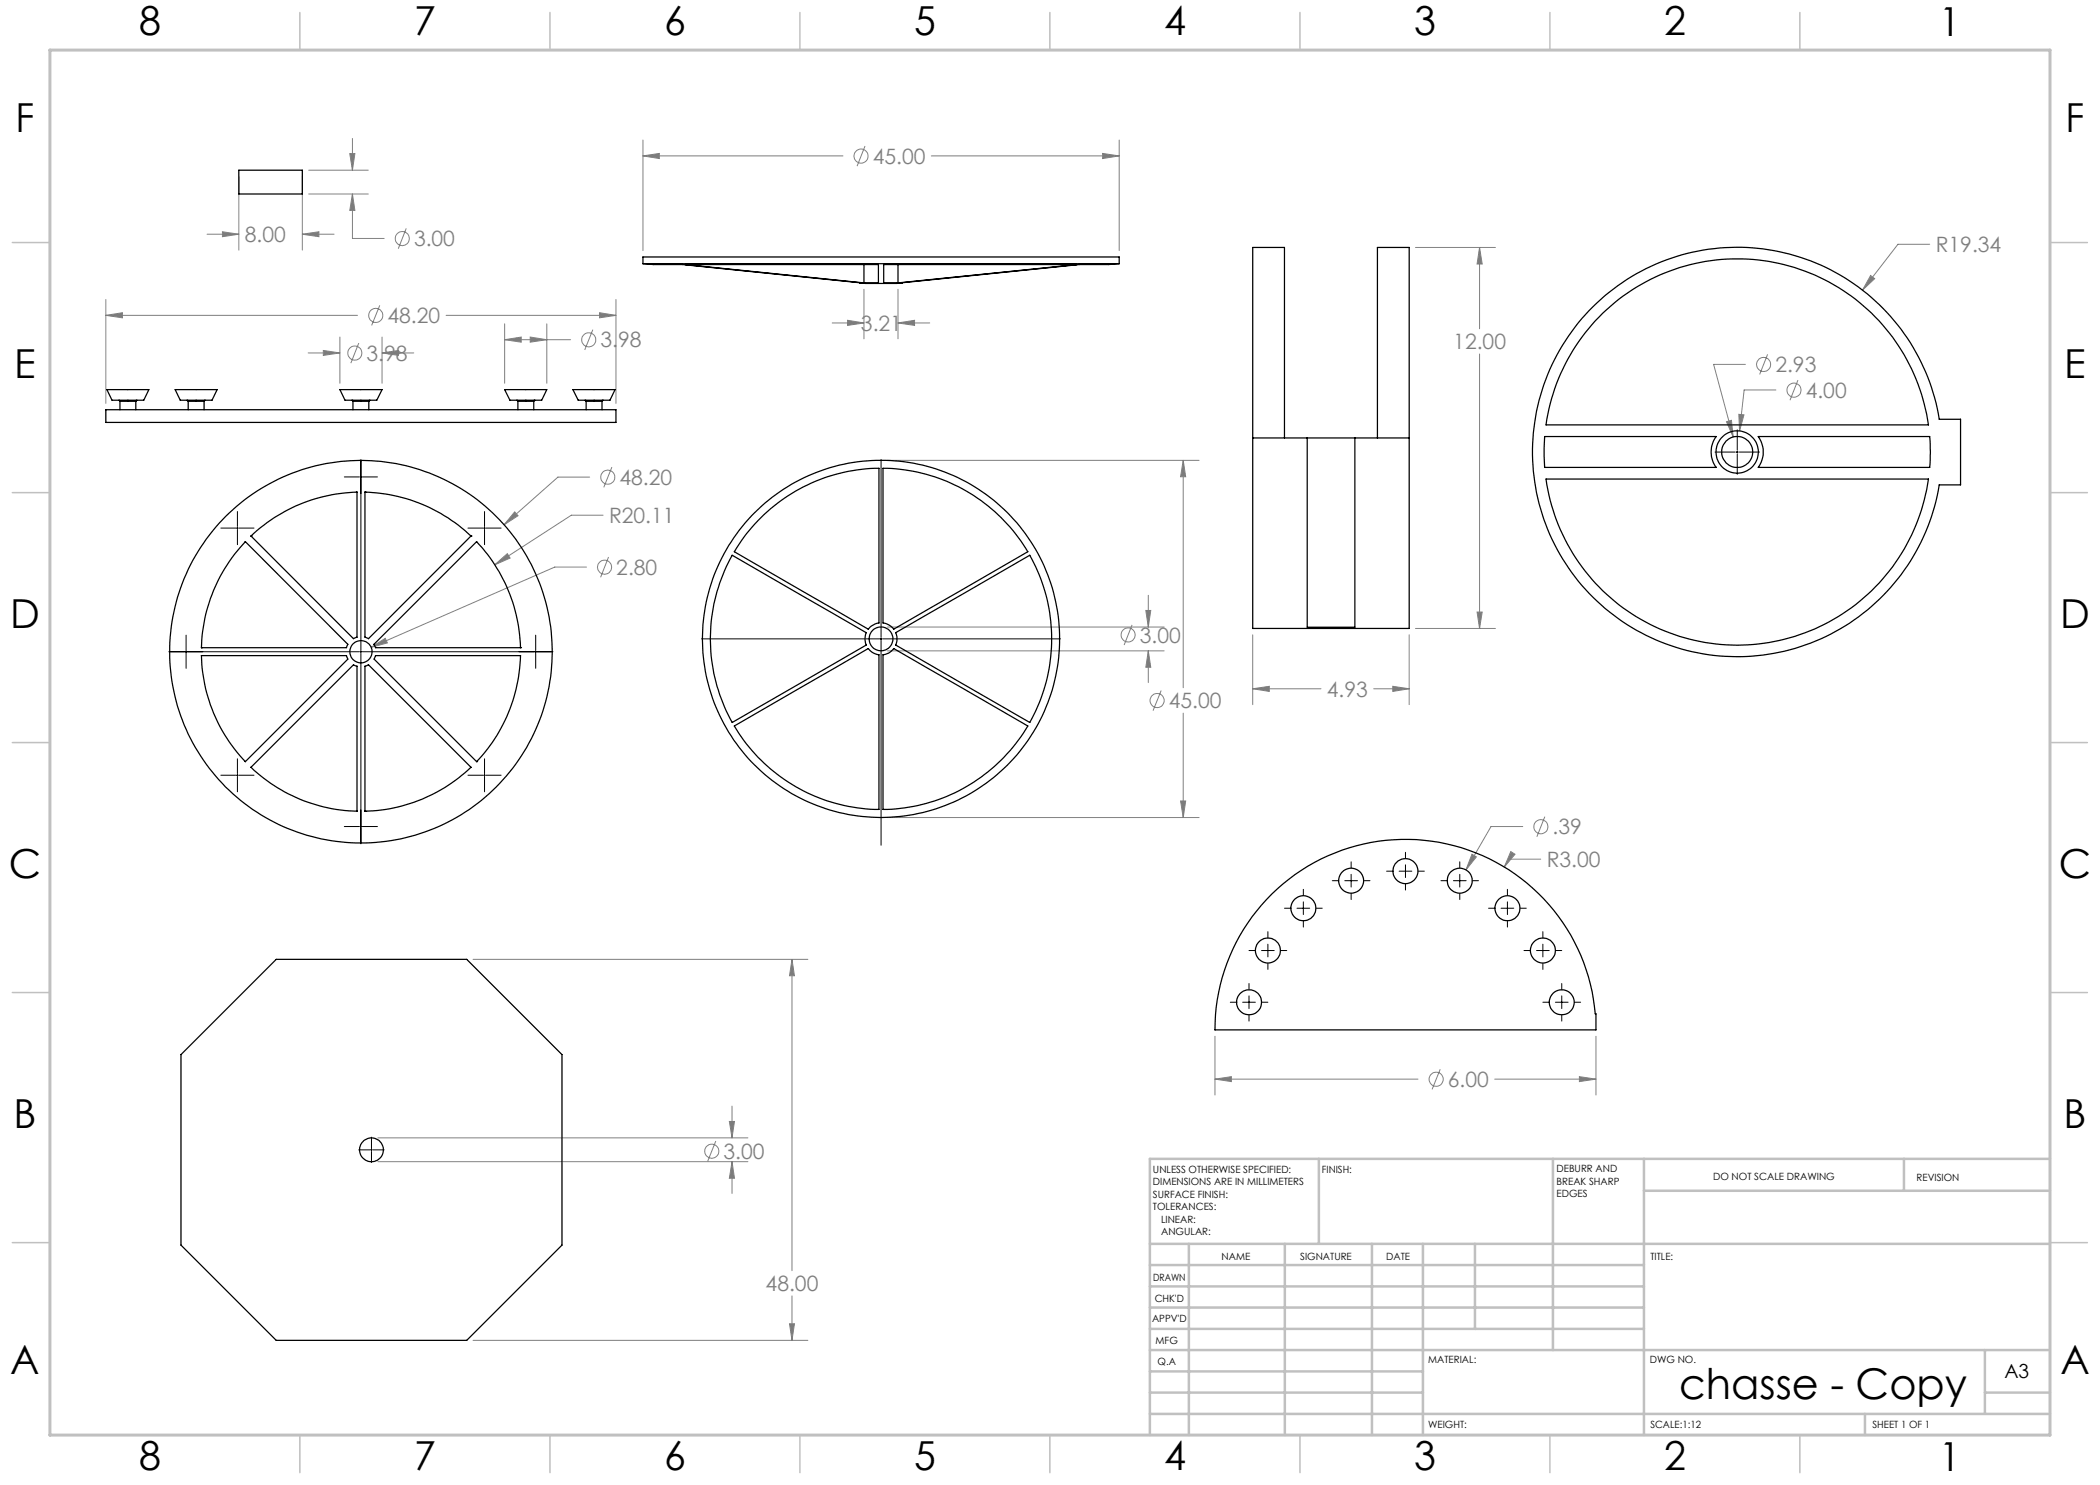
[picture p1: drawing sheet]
<svg xmlns="http://www.w3.org/2000/svg" width="420mm" height="297mm" viewBox="0 0 420 297" stroke-linecap="round" stroke-linejoin="round" font-family="sans-serif">
<g fill="none" stroke="#808080" stroke-width=".2">
<path d="M47.8 35.3v14.7M60.5 35.3v14.7M61.7 38.8h12M61.7 34h12M70 30.7h1l-.5 3.3zM70.5 38.8l.5 3.3h-1zM70.5 38.8v8.9h6.3M70.5 27.7v6.3M128.6 31.2l3.3-.5v1zM128.6 28v22.1M128.6 31.2h40M173 29.2l-1.6 4"/>
<path d="M186.3 31.2h37.5M220.5 30.7l3.3 .5-3.3 .5zM223.8 28v22.1M21.2 59.9v20.8M41.4 46.8h6.4M44.5 46.4l3.3 .4-3.3 .5zM60.5 46.8l3.3-.4v.9zM60.5 46.8h6.3M81.2 45.7l-1.5 4M123.2 59.9v20.8M172.8 57.9v9.9M179.6 57.9v9.9"/>
<path d="M283.1 49.5h16M295.9 49.5l.5 3.3h-1zM295.9 49.5v16.3M374.1 55.1l.8 .6-2.4 2.3zM385.9 48.9h-6.3l-7.1 9.1M21.2 63.1l3.3-.6v1.1zM21.2 63.1h50.3M61.6 70.6h6.4M64.7 70.1l3.3 .5-3.3 .5zM68 67.4v9.3M71.8 68.6l-1.6 4M76 61.1l-1.7 4"/>
<path d="M76.4 70.6l3.3-.5v1zM76.4 67.4v9.3M76.4 70.6h6.4M89.2 63.1h34M100.9 67.9l3.3-.5v1zM100.9 64.8v11.9M100.9 67.9h13.2M106 67.4l3.4 .5-3.4 .5zM109.4 64.8v11.9M118.6 65.9l-1.7 4.1M119.9 62.5l3.3 .6-3.3 .5zM166.4 64.6h6.4"/>
<path d="M169.5 64.1l3.3 .5-3.3 .5zM179.6 64.6l3.3-.5v1zM179.6 64.6h6.3M295.9 70.8v54.9M349.1 72.9h-6.4l3.9 14.5M353.5 70.9l-1.6 4M355.2 78h-6.4l-.9 8.2M359.6 76l-1.6 4M117.9 95.4h-6.3l-10.8 9.5M122.4 93.4l-1.6 4.1M177.5 92.1h62.3M236.6 92.1l.5 3.3h-1z"/>
<path d="M236.6 92.1v45.4M345.3 84.3l1-.2 .3 3.3zM347.8 82.9l1 .1-.9 3.2zM99 113l2.5-2.3 .5 .9zM102.9 102.4l.7 .7-2.8 1.8zM117.3 113.4h-6.4l-36.7 16.1M120.6 103h-6.3l-15.3 10M121.7 111.4l-1.6 4.1M229.7 119.1v6.3M74.2 129.5l2.8-1.8 .5 .9zM177.5 125.4h55.3M177.5 130.2h55.3"/>
<path d="M226.4 125l-1.6 4M229.2 122.1h1l-.5 3.3zM229.7 130.2l.5 3.3h-1zM229.7 130.2v6.3M232.2 138.1l-1.6 4M250.5 137.8l3.4-.5v1zM250.5 127v13.9M250.5 137.8h13.7M274.7 137.8h7.1M278.6 137.3l3.2 .5-3.2 .5zM281.8 127v13.9M283.1 125.7h16"/>
<path d="M295.4 122.4h1l-.5 3.3zM236.6 142.6v20.9M177.5 163.5h62.3M236.1 160.2h1l-.5 3.3zM294.4 170.8l.9 .6-2.1 2.6zM302.2 170.3l.8 .5-2.2 2.6zM304.6 165.3h-6.4l-5 8.7M308.2 171.8h-6.4l-1 1.6M309 163.3l-1.6 4.1M94.6 191.9h67M158.4 191.9l.5 3.3h-1zM158.4 191.9v62.2"/>
<path d="M243 215.8l3.3-.5v1zM243 207.3v11.7M243 215.8h40.6M288 213.9l-1.6 4M298.9 215.8h20.3M315.9 215.3l3.3 .5-3.3 .5zM319.2 207.3v11.7M75.6 227.6h74M75.6 232.3h74M143.2 228.2l-1.7 4.1M145.9 224.3h1l-.5 3.3zM146.4 232.3l.5 3.4h-1z"/>
<path d="M146.4 221.2v6.4M146.4 232.3v6.4M158.4 259.2v8.9M94.6 268.1h67M157.9 264.8h1l-.5 3.3z"/>
<circle cx="172.2" cy="31.2" r="1.4"/>
<circle cx="80.5" cy="47.7" r="1.41"/>
<circle cx="71" cy="70.6" r="1.42"/>
<circle cx="75.2" cy="63.1" r="1.4"/>
<circle cx="117.8" cy="67.9" r="1.41"/>
<circle cx="352.7" cy="72.9" r="1.4"/>
<circle cx="358.8" cy="78" r="1.41"/>
<circle cx="121.6" cy="95.4" r="1.41"/>
<circle cx="120.9" cy="113.4" r="1.42"/>
<circle cx="225.6" cy="127" r="1.42"/>
<circle cx="231.4" cy="140.1" r="1.42"/>
<circle cx="308.2" cy="165.4" r="1.41"/>
<circle cx="287.2" cy="215.9" r="1.42"/>
<circle cx="142.4" cy="230.2" r="1.4"/>
</g>
<g fill="none" stroke="#000" stroke-width=".2">
<path d="M68.9 95.4h3M72 95.4h.4M72.2 91.9v38.1M72.5 95.4h3M176.2 91.9v35.6M343 90.4h4M347.2 90.4h.5M347.5 86v4M347.5 90.2v.4M347.5 90.8v4.1M347.9 90.4h4M44.2 105.6h3"/>
<path d="M47.3 105.6h.3M47.5 102.3v3M47.5 105.5v.3M47.5 105.9v3M47.8 105.6h3M93.6 105.6h3M96.7 105.6h.3M96.9 102.3v3M96.9 105.5v.3M96.9 105.9v3M97.2 105.6h3M33.8 130.3h38.1"/>
<path d="M37.2 127v3M37.2 130.2v.3M37.2 130.7v3M72 130.3h.4M72.2 130.2v.3M72.2 130.7v38.1M72.5 130.3h38.1M107.1 127v3M107.1 130.2v.3M107.1 130.7v3M140.3 127.8h35.6M176 127.8h.4"/>
<path d="M176.2 127.6v.3M176.2 128.1v40.9M176.5 127.8h35.6M44.2 155h3M47.3 155h.3M47.5 151.8v2.9M47.5 154.9v.3M47.5 155.4v3M47.8 155h3M93.6 155h3M96.7 155h.3M96.9 151.8v2.9"/>
<path d="M96.9 154.9v.3M96.9 155.4v3M97.2 155h3M68.9 165.3h3M72 165.3h.4M72.5 165.3h3M260.7 177.9v1.2M266.5 176.1h1.2M269 176.1h2.5M270.2 172.4v1.2M270.2 174.9v2.5M270.2 178.7v1.2"/>
<path d="M272.8 176.1h1.2M277.3 174.2h1.3M279.8 174.2h2.6M281.1 170.5v1.2M281.1 173v2.5M281.1 176.8v1.2M283.6 174.2h1.3M288.2 176.1h1.2M290.7 176.1h2.5M292 172.4v1.2M292 174.9v2.5M292 178.7v1.2"/>
<path d="M294.5 176.1h1.2M301.5 177.9v1.2M249.8 190.1h1.2M249.8 196.7v1.2M249.8 199.2v2.5M252.3 190.1h2.5M253.6 186.3v1.3M253.6 188.8v2.6M253.6 192.6v1.3M256.1 190.1h1.3M256.9 181.6h1.2M259.4 181.6h2.5"/>
<path d="M260.7 180.4v2.5M260.7 184.2v1.2M263.2 181.6h1.2M297.7 181.6h1.2M300.2 181.6h2.6M301.5 180.4v2.5M301.5 184.2v1.2M304 181.6h1.3M304.8 190.1h1.2M307.3 190.1h2.5M308.6 186.3v1.3M308.6 188.8v2.6"/>
<path d="M308.6 192.6v1.3M311.1 190.1h1.2M312.3 196.7v1.2M312.3 199.2v2.5M246.1 200.4h1.2M248.5 200.4h2.6M249.8 203v1.2M252.3 200.4h1.3M308.6 200.4h1.2M311.1 200.4h2.5M312.3 203v1.2M314.9 200.4h1.2"/>
<path d="M71.8 230h2.2M74.1 230h.3M74.3 227.4v2.3M74.3 229.8v.3M74.3 230.3v2.2M74.6 230h2.2"/>
</g>
<path d="M410 231.8v55.2h-187.2" fill="none" stroke="#c0c0c0" stroke-width=".2"/>
<g fill="none" stroke="#c0c0c0" stroke-width=".5">
<path d="M263.8 231.8v17M310.6 231.8v38.2M328.8 231.8v55.2M328.8 238.2h81.2M380.8 231.8v6.4M410 231.8h-180v55.2M230 248.8h180M230 257.3h98.8M230 253h98.8M237.8 248.8v38.2M257 248.8v38.2M274.4 248.8v38.2"/>
<path d="M284.6 248.8v38.2M295 248.8v17M230 265.8h98.8M230 261.5h98.8M230 278.5h54.6M230 274.3h54.6M230 270h180M397 278.5h13M397 270v12.8M230 282.8h180M373 282.8v4.2"/>
</g>
<g fill="none" stroke="#c0c0c0" stroke-width=".3">
<path d="M60 2.5v7.5M110 2.5v7.5M160 2.5v7.5M210 2.5v7.5M260 2.5v7.5M310 2.5v7.5M360 2.5v7.5M2.5 48.5h7.5M410 48.5h7.5M2.5 98.5h7.5M410 98.5h7.5M2.5 148.5h7.5"/>
<path d="M410 148.5h7.5M2.5 198.5h7.5M410 198.5h7.5M2.5 248.5h7.5M410 248.5h7.5M60 287v7.5M110 287v7.5M160 287v7.5M210 287v7.5M260 287v7.5M310 287v7.5M360 287v7.5"/>
</g>
<path d="M10 10h400v277h-400z" fill="none" stroke="#c0c0c0" stroke-width=".6"/>
<path d="M119.9 62.5l3.3 .6-3.3 .5zM21.2 63.1l3.3-.6v1.1zM76.4 70.6l3.3-.5v1zM64.7 70.1l3.3 .5-3.3 .5zM106 67.4l3.4 .5-3.4 .5zM100.9 67.9l3.3-.5v1zM102.9 102.4l-2.1 2.5 2.8-1.8zM99 113l3-1.4-.5-.9zM74.2 129.5l3.3-.9-.5-.9zM158.4 191.9l.5 3.3h-1zM157.9 264.8h1l-.5 3.3zM145.9 224.3h1l-.5 3.3zM146.4 232.3l.5 3.4h-1zM236.6 92.1l.5 3.3h-1zM236.1 160.2h1l-.5 3.3zM229.2 122.1h1l-.5 3.3zM229.7 130.2l.5 3.3h-1zM128.6 31.2l3.3-.5v1zM220.5 30.7l3.3 .5-3.3 .5zM179.6 64.6l3.3-.5v1zM169.5 64.1l3.3 .5-3.3 .5zM60.5 46.8l3.3-.4v.9zM44.5 46.4l3.3 .4-3.3 .5zM70.5 38.8l.5 3.3h-1zM70 30.7h1l-.5 3.3zM374.1 55.1l-1.6 2.9 2.4-2.3zM347.8 82.9l.1 3.3 .9-3.2zM345.3 84.3l1.3 3.1-.3-3.3zM294.4 170.8l-1.2 3.2 2.1-2.6zM302.2 170.3l-1.4 3.1 2.2-2.6zM315.9 215.3l3.3 .5-3.3 .5zM243 215.8l3.3-.5v1zM295.4 122.4h1l-.5 3.3zM295.9 49.5l.5 3.3h-1zM250.5 137.8l3.4-.5v1zM278.6 137.3l3.2 .5-3.2 .5z" fill="#808080"/>
<g fill="none" stroke="#000" stroke-width=".25">
<path d="M47.8 34h12.7v4.8h-12.7zM128.6 52.7h95.2M128.6 52.7v-1.3h95.2v1.3M128.6 52.7l2.1 .2h5.8l35.8 3.7h-.4M137.1 52.9h38.6v3.7h-2.9zM171.9 56.6l1.1 .1 7.5-.1M171.9 56.5v.1M172.8 52.9v3.7M176.7 52.9h38.6l-35.7 3.7h-2.9zM179.6 52.9v3.7M180.5 56.5v.1M223.8 52.7l-2.1 .2h-5.8l-35.8 3.7h.4"/>
<path d="M21.4 77.9h8.4l-1 2.1h-6.4zM35 77.9h8.4l-1 2.1h-6.3zM68 77.9h8.4l-1 2.1h-6.4zM100.9 77.9h8.5l-1.1 2.1h-6.3zM114.6 77.9h8.4l-1 2.1h-6.4zM317.8 62.1a41 41 0 0 1 41.8-10.8 41 41 0 0 1 28.2 32.6h4.3v13.1h-4.3a40.9 40.9 0 0 1-58.6 30.1 40.9 40.9 0 0 1-11.4-65zM320.5 62.6a38.7 38.7 0 0 1 65.2 22.4h-76.5a38.8 38.8 0 0 1 11.3-22.4zM21.2 81.9h102v2.6h-102zM23.8 80l.2 .3M24 80.3h3.2M24 80.3v1.6M27.2 80.3v1.6"/>
<path d="M27.4 80l-.2 .3M37.4 80l.2 .3M37.6 80.3h3.2M37.6 80.3v1.6M40.8 80.3v1.6M41 80l-.2 .3M70.4 80l.2 .3M70.6 80.3h3.2M70.6 80.3v1.6M71.4 98.4h.1M71.4 98.4a32 32 0 0 0-21.2 8.8M71.4 98.4v29.1l-.7 .2-20.5-20.5"/>
<path d="M73 98.4a32 32 0 0 1 21.2 8.8M73 98.4v29l.7 .3 20.5-20.5M73 98.4h.1M73.8 80.3v1.6M74 80l-.2 .3M103.4 80l.2 .3M103.6 80.3h3.2M103.6 80.3v1.6M106.8 80.3v1.6M107 80l-.2 .3M117 80l.2 .3M117.2 80.3h3.2"/>
<path d="M117.2 80.3v1.6M120.4 80.3v1.6M120.6 80l-.2 .3M176.6 93.7a34.2 34.2 0 0 1 29 16.6l-26.8 15.5a3.3 3.3 0 0 0-2.2-1.2zM250.5 87.6h31.3M256.9 87.6v-38.1h-6.4v76.2h31.3v-76.2h-6.3v38.1M261.4 87.6v37.8h9.6v-37.8M308.9 87.3h34.4a5.2 5.2 0 0 0 0 6.2h-34.4l-.1-2.3zM309.2 95.8h76.5a38.6 38.6 0 0 1-38.2 33.2 38.6 38.6 0 0 1-38.3-33.2zM351.6 87.3h34.3l.2 3.1-.2 3.1h-34.3a5.3 5.3 0 0 0 0-6.2zM49.1 108.3a31.8 31.8 0 0 0-8.8 21.2M49.1 108.3l20.5 20.6-.3 .6h-29"/>
<path d="M49.1 108.3l-.1 .1M50.2 107.2h.1M94.2 107.2h.1M95.3 108.3a32.2 32.2 0 0 1 8.8 21.2M95.3 108.3l-20.5 20.6 .3 .6h29M95.3 108.3v.1M146.4 111.1l26.8 15.4a3.2 3.2 0 0 0 0 2.5l-26.8 15.5a34.1 34.1 0 0 1 0-33.4zM152.2 103.5a33.9 33.9 0 0 1 23.6-9.8v30.9a3.6 3.6 0 0 0-2.2 1.2l-26.7-15.5a31.3 31.3 0 0 1 5.3-6.8zM40.3 131.1a31.6 31.6 0 0 0 8.8 21.2M40.3 131.1h29l.3 .7-20.5 20.5M40.3 129.5h.1M40.3 131.1v.1"/>
<path d="M104.1 131.1a32 32 0 0 1-8.8 21.2M104.1 131.1h-29l-.3 .7 20.5 20.5M104.1 129.5h.1M104.1 131.1v.1M176.6 130.9a2.97 2.97 0 0 0 2.2-1.2l26.8 15.5a34.2 34.2 0 0 1-29 16.7zM179.1 126.5l26.9-15.4a34.1 34.1 0 0 1 0 33.4l-26.9-15.5a3.2 3.2 0 0 0 0-2.5zM49 152.3h.1M50.2 153.5a31.6 31.6 0 0 0 21.2 8.7M50.2 153.5l20.5-20.5 .7 .2v29M50.2 153.5h.1M94.2 153.5a31.6 31.6 0 0 1-21.2 8.7M94.2 153.5l-20.5-20.5-.7 .2v29"/>
<path d="M94.2 153.5h.1M95.3 152.3h.1M146.9 145.2l26.7-15.5a3.2 3.2 0 0 0 2.2 1.2v31a34 34 0 0 1-28.9-16.7zM71.4 162.2h.1M73 162.2h.1M254.4 178.8a38.1 38.1 0 0 1 39.9-8.5 38.1 38.1 0 0 1 24.8 32.5h.1v3.2h-76.2a38.1 38.1 0 0 1 11.4-27.2zM36.2 210.9l19-19h38.1l19.1 19v38.1l-19.1 19.1h-38.1l-19-19.1z"/>
<circle cx="347.4" cy="90.4" r="3.1"/>
<circle cx="347.5" cy="90.4" r="4.2"/>
<circle cx="72.2" cy="130.3" r="2.23"/>
<circle cx="72.2" cy="130.3" r="38.3"/>
<circle cx="176.2" cy="127.8" r="2.37"/>
<circle cx="176.2" cy="127.8" r="35.7"/>
<circle cx="270.2" cy="176.1" r="2.5"/>
<circle cx="281.1" cy="174.2" r="2.49"/>
<circle cx="291.9" cy="176.1" r="2.49"/>
<circle cx="253.6" cy="190.1" r="2.5"/>
<circle cx="260.7" cy="181.7" r="2.51"/>
<circle cx="301.5" cy="181.7" r="2.51"/>
<circle cx="308.6" cy="190.1" r="2.5"/>
<circle cx="249.8" cy="200.5" r="2.5"/>
<circle cx="312.4" cy="200.5" r="2.51"/>
<circle cx="74.3" cy="230" r="2.37"/>
</g>
<text font-size="8.5" x="335.8" y="279.7">chasse - Copy</text>
<g font-size="8">
<text x="27.8" y="7">8</text>
<text x="82.8" y="7.1">7</text>
<text x="132.8" y="7.1">6</text>
<text x="182.8" y="7.1">5</text>
<text x="232.8" y="7.1">4</text>
<text x="282.8" y="7.1">3</text>
<text x="332.8" y="7.1">2</text>
<text x="387.8" y="7.1">1</text>
<text x="3.1" y="26.4">F</text>
<text x="413.1" y="26.4">F</text>
<text x="2.9" y="75.6">E</text>
<text x="412.9" y="75.6">E</text>
<text x="2" y="125.6">D</text>
<text x="412" y="125.6">D</text>
<text x="1.8" y="175.6">C</text>
<text x="411.8" y="175.6">C</text>
<text x="2.7" y="225.6">B</text>
<text x="412.7" y="225.6">B</text>
<text x="2.1" y="274.9">A</text>
<text x="412.1" y="274.9">A</text>
<text x="27.8" y="294">8</text>
<text x="82.8" y="294.1">7</text>
<text x="132.8" y="294.1">6</text>
<text x="182.8" y="294.1">5</text>
<text x="232.8" y="294.1">4</text>
<text x="282.8" y="294.1">3</text>
<text x="332.8" y="294.1">2</text>
<text x="387.8" y="294.1">1</text>
</g>
<g font-size="4.2" fill="#808080">
<text x="174.6" y="32.8">45.00</text>
<text x="49" y="48.4">8.00</text>
<text x="82.8" y="49.2">3.00</text>
<text x="387.1" y="50.4">R19.34</text>
<text x="77.5" y="64.6">48.20</text>
<text x="120.1" y="69.5">3.98</text>
<text x="172.2" y="66.2">3.21</text>
<text x="290.7" y="69.9">12.00</text>
<text x="73.3" y="72.1">3.98</text>
<text x="355.1" y="74.4">2.93</text>
<text x="361.1" y="79.6">4.00</text>
<text x="123.9" y="97">48.20</text>
<text x="121.8" y="104.6">R20.11</text>
<text x="123.3" y="115">2.80</text>
<text x="228" y="128.5">3.00</text>
<text x="233.8" y="141.6">45.00</text>
<text x="265.4" y="139.4">4.93</text>
<text x="310.5" y="166.9">.39</text>
<text x="309.3" y="173.4">R3.00</text>
<text x="289.6" y="217.4">6.00</text>
<text x="144.7" y="231.8">3.00</text>
<text x="153.1" y="258.2">48.00</text>
</g>
<text font-size="3.9" x="400.9" y="275.5">A3</text>
<g font-size="2">
<text x="230.6" y="234.6">UNLESS OTHERWISE SPECIFIED:</text>
<text x="230.6" y="237.1">DIMENSIONS ARE IN MILLIMETERS</text>
<text x="230.6" y="239.6">SURFACE FINISH:</text>
<text x="264.4" y="234.6">FINISH:</text>
<text x="311.3" y="234.5">DEBURR AND</text>
<text x="311.3" y="237">BREAK SHARP</text>
<text x="311.3" y="239.5">EDGES</text>
<text x="342.6" y="236">DO NOT SCALE DRAWING</text>
<text x="383.3" y="236.2">REVISION</text>
<text x="230.6" y="242.1">TOLERANCES:</text>
<text x="232.2" y="244.6">LINEAR:</text>
<text x="232.2" y="247.1">ANGULAR:</text>
<text x="244.3" y="252">NAME</text>
<text x="260" y="251.9">SIGNATURE</text>
<text x="277.2" y="251.9">DATE</text>
<text x="330.1" y="251.9">TITLE:</text>
<text x="230.6" y="256.1">DRAWN</text>
<text x="230.9" y="260.3">CHK'D</text>
<text x="230.4" y="264.4">APPV'D</text>
<text x="231.1" y="268.8">MFG</text>
<text x="231.5" y="273">Q.A</text>
<text x="285.6" y="272.5">MATERIAL:</text>
<text x="330" y="272.5">DWG NO.</text>
<text x="285.6" y="285.5">WEIGHT:</text>
<text x="330.1" y="285.6">SCALE:1:12</text>
<text x="374.5" y="285.6">SHEET 1 OF 1</text>
</g>
</svg>
